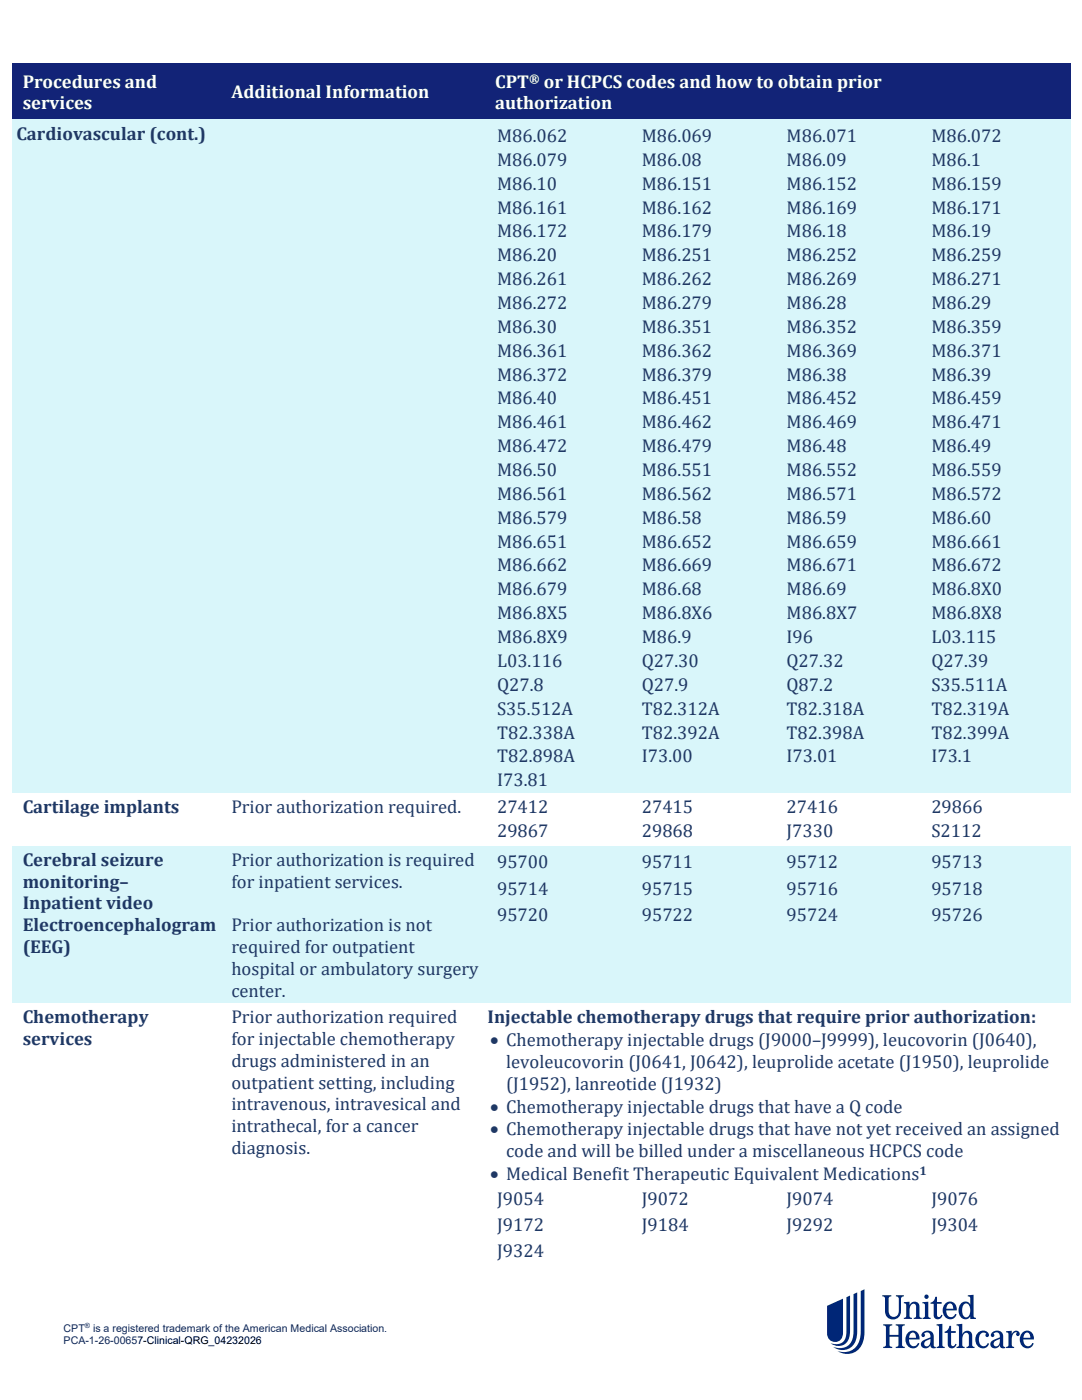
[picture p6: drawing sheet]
<svg xmlns="http://www.w3.org/2000/svg" width="216mm" height="279mm" viewBox="0 0 216 279" stroke-linecap="round" stroke-linejoin="round" font-family="sans-serif">
<g fill="#002677">
<path d="M176.1 258.5h1.8v.2a.45 .45 0 0 0-.6 .5v2.4a1.04 1.04 0 0 0 1 1.2 1.04 1.04 0 0 0 1-1.2v-2.4a.51 .51 0 0 0-.5-.5v-.2h1.6v.2a.51 .51 0 0 0-.6 .5v2.5a1.59 1.59 0 0 1-1.6 1.6 1.59 1.59 0 0 1-1.6-1.6v-2.5a.45 .45 0 0 0-.5-.5z"/>
<path d="M176.2 264.3h1.8v.2a.45 .45 0 0 0-.5 .4v1.5h1.8v-1.5a.44 .44 0 0 0-.6-.4v-.2h1.8v.2a.44 .44 0 0 0-.5 .4v3.5a.44 .44 0 0 0 .5 .4v.2h-1.8v-.2a.44 .44 0 0 0 .6-.4v-1.6h-1.8v1.6a.45 .45 0 0 0 .5 .4v.2h-1.8v-.2a.45 .45 0 0 0 .6-.4v-3.5a.45 .45 0 0 0-.6-.4z"/>
<path d="M180.3 259.9l1.2-.1v.7a1 1 0 0 1 1.1-.7 1 1 0 0 1 .9 .9v1.9a.39 .39 0 0 0 .4 .4v.2h-1.6v-.2a.39 .39 0 0 0 .5-.4v-1.8a.58 .58 0 0 0-.5-.6 .58 .58 0 0 0-.6 .5l-.2 .3a2.06 2.06 0 0 0 .2 1.9l.3 .1v.2h-1.7v-.2a.39 .39 0 0 0 .5-.4v-2.1l-.1-.3-.4-.1z"/>
<path d="M186.6 258.8h.4v1.1h.9v.3h-.9v2.2l.1 .4a.48 .48 0 0 0 .7-.4l.3 .1a.88 .88 0 0 1-.9 .8 .88 .88 0 0 1-.9-.8v-2.3h-.6v-.2a1.21 1.21 0 0 0 .9-1.2z"/>
<path d="M184 259.9l1.2-.1v2.8a.39 .39 0 0 0 .5 .4v.2h-1.6v-.2a.39 .39 0 0 0 .5-.4l-.1-2.3-.5-.2z"/>
<path d="M200.7 265.7l1.2-.1v.7a.77 .77 0 0 1 .8-.7 .77 .77 0 0 1 .7 .9 .36 .36 0 0 1-.5 0 .36 .36 0 0 1 0-.5 .75 .75 0 0 0-1 .8 2.08 2.08 0 0 0 .2 1.9l.3 .1v.2h-1.7v-.2l.3-.1 .2-.3v-2.1l-.1-.3-.4-.1z"/>
<path d="M189.4 264.6h.4v1h.9v.4h-.9v2.2l.1 .4a.48 .48 0 0 0 .7-.4l.3 .1a.88 .88 0 0 1-.9 .8 .88 .88 0 0 1-.9-.8v-2.3h-.6v-.2a1.22 1.22 0 0 0 .9-1.2z"/>
<path d="M195 266.1a1.22 1.22 0 0 1 1.4-.6 1.22 1.22 0 0 1 .9 1.2 .36 .36 0 0 1-.6 0 .36 .36 0 0 1 .1-.5l-.1-.1a.88 .88 0 0 0-1.3 .8 1.22 1.22 0 0 0 1.2 1.7l.5-.5h.3a1.39 1.39 0 0 1-1.5 1 1.39 1.39 0 0 1-1.2-1.3 2.02 2.02 0 0 1 .3-1.7z"/>
<path d="M186.9 264.3l1.1-.1v4.2l.2 .3 .3 .1v.2h-1.6v-.2l.3-.1 .2-.3v-3.5l-.2-.3-.3-.1z"/>
<path d="M190.9 264.3l1.1-.1v2.1a1 1 0 0 1 1.1-.7 1 1 0 0 1 .9 .9v1.9l.2 .3 .3 .1v.2h-1.7v-.2l.4-.1 .1-.3v-1.8a.58 .58 0 0 0-.5-.6 .58 .58 0 0 0-.6 .5l-.1 .3a2.06 2.06 0 0 0 .1 1.9l.3 .1v.2h-1.6v-.2l.3-.1 .1-.3v-3.5l-.1-.3-.3-.1z"/>
<path d="M165 260.6v5.5a1.61 1.61 0 0 0 1.7 1.7 1.61 1.61 0 0 0 1.5-1.9v-6.7zM168.9 258.9l.7-.3v7a2.5 2.5 0 0 1-2.3 3l-.8-.1-.8-.4a2.2 2.2 0 0 0 2.3-.2 2.2 2.2 0 0 0 .9-2.2zM170.3 258.3l.7-.4v7.8a3.1 3.1 0 0 1-2.9 3.7l-.8-.1-1.1-.5a2.85 2.85 0 0 0 3.1-.3 2.85 2.85 0 0 0 1-2.8zM171.7 257.7l.8-.4v8.6a4 4 0 0 1-2.7 4.2h-1.6l-1.1-.5a3.4 3.4 0 0 0 4.6-2.9z"/>
<path d="M189.1 260.4a.55 .55 0 0 1 .9 0l.2 .8h-1.4zM188.5 260.3a1.77 1.77 0 0 0-.3 2 1.77 1.77 0 0 0 1.8 .9 1.31 1.31 0 0 0 .9-.9l-.3-.1a.88 .88 0 0 1-1 .7 .88 .88 0 0 1-.7-.9l-.1-.5h2.1a1.39 1.39 0 0 0-.7-1.6 1.39 1.39 0 0 0-1.7 .4z"/>
<path d="M192.3 260.4a.76 .76 0 0 1 .9-.2 .76 .76 0 0 1 .4 .9 1.37 1.37 0 0 1-.8 1.8 1.39 1.39 0 0 1-.8-1.9zM193.1 258.5v.2l.5 .2v1.4a1.23 1.23 0 0 0-1.4-.5 1.23 1.23 0 0 0-.9 1.3 1.55 1.55 0 0 0 .3 1.6 1.55 1.55 0 0 0 1.6 .4l.4-.4v.5h1.1v-.2a.39 .39 0 0 1-.4-.4v-4.2z"/>
<path d="M204.5 266.2a.55 .55 0 0 1 .9 0l.2 .8h-1.4zM203.9 266.1a1.77 1.77 0 0 0-.3 2 1.77 1.77 0 0 0 1.8 .9 1.31 1.31 0 0 0 .9-.9l-.3-.1a.88 .88 0 0 1-1 .7 .88 .88 0 0 1-.8-.9v-.5h2.1a1.39 1.39 0 0 0-.7-1.6 1.39 1.39 0 0 0-1.7 .4z"/>
<path d="M198.5 267.7l1-.5a1.21 1.21 0 0 1-.7 1.5 .54 .54 0 0 1-.5-.4 .54 .54 0 0 1 .2-.6zM197.9 265.9a.54 .54 0 0 0 0 .9 .36 .36 0 0 0 .5-.1 .36 .36 0 0 0-.2-.5 .74 .74 0 0 1 1-.2 .74 .74 0 0 1 .3 .9 2.7 2.7 0 0 0-1.9 1.1 .96 .96 0 0 0 .7 1.1 .96 .96 0 0 0 1.2-.7v.1a.72 .72 0 0 0 1.1 .5v-.2h-.3l-.1-.3v-1.8a1.28 1.28 0 0 0-.9-1.1 1.28 1.28 0 0 0-1.4 .3z"/>
<path d="M184.6 267.7l1.1-.5a1.21 1.21 0 0 1-.8 1.5 .54 .54 0 0 1-.5-.4 .54 .54 0 0 1 .2-.6zM184.1 265.9a.54 .54 0 0 0-.1 .9 .36 .36 0 0 0 .5-.1 .36 .36 0 0 0-.1-.5 .74 .74 0 0 1 .9-.2 .74 .74 0 0 1 .4 .9 2.73 2.73 0 0 0-1.9 1.1 .96 .96 0 0 0 .7 1.1 .96 .96 0 0 0 1.2-.7v.1a.72 .72 0 0 0 1 .5v-.2h-.2l-.2-.3v-1.8a1.27 1.27 0 0 0-.8-1.1 1.27 1.27 0 0 0-1.4 .3z"/>
<path d="M181.6 266.2a.55 .55 0 0 1 1 0l.2 .8h-1.4zM181.1 266.1a1.77 1.77 0 0 0-.3 2 1.77 1.77 0 0 0 1.8 .9 1.32 1.32 0 0 0 .8-.9l-.2-.1a.88 .88 0 0 1-1 .7 .88 .88 0 0 1-.8-.9v-.5h2.1a1.39 1.39 0 0 0-.7-1.6 1.39 1.39 0 0 0-1.7 .4z"/>
<circle cx="184.9" cy="258.8" r=".44"/>
</g>
<g fill="#122377">
<path d="M2.5 12.7h41.6v11.2h-41.6z" fill-rule="evenodd"/>
<path d="M3.3 13.9h40.1v4.4h-40.1z" fill-rule="evenodd"/>
<path d="M3.3 18.3h40.1v4.3h-40.1z" fill-rule="evenodd"/>
<path d="M44.1 12.7h52.4v11.2h-52.4z" fill-rule="evenodd"/>
<path d="M44.9 16.1h50.9v4.4h-50.9z" fill-rule="evenodd"/>
<path d="M96.5 12.7h117.1v11.2h-117.1z" fill-rule="evenodd"/>
<path d="M97.3 13.9h115.5v4.4h-115.5z" fill-rule="evenodd"/>
<path d="M97.3 18.3h115.5v4.3h-115.5z" fill-rule="evenodd"/>
<path d="M2.5 12.7h41.6v.5h-41.6z" fill-rule="evenodd"/>
<path d="M44.1 12.7h52.4v.5h-52.4z" fill-rule="evenodd"/>
<path d="M96.5 12.7h117.1v.5h-117.1z" fill-rule="evenodd"/>
<path d="M2.5 23.4h41.6v.5h-41.6z" fill-rule="evenodd"/>
<path d="M44.1 23.4h52.4v.5h-52.4z" fill-rule="evenodd"/>
<path d="M96.5 23.4h117.1v.5h-117.1z" fill-rule="evenodd"/>
</g>
<g fill="#d9f6fa">
<path d="M2.5 23.9h41.6v134.3h-41.6z" fill-rule="evenodd"/>
<path d="M3.3 28.7h40.1v4.4h-40.1z" fill-rule="evenodd"/>
<path d="M3.3 33.1h40.1v4.3h-40.1z" fill-rule="evenodd"/>
<path d="M3.3 37.4h40.1v4.4h-40.1z" fill-rule="evenodd"/>
<path d="M44.1 23.9h52.4v134.3h-52.4z" fill-rule="evenodd"/>
<path d="M96.5 23.9h117.1v134.3h-117.1z" fill-rule="evenodd"/>
<path d="M97.3 24.4h28.9v4.7h-28.9z" fill-rule="evenodd"/>
<path d="M126.2 24.4h28.8v4.7h-28.8z" fill-rule="evenodd"/>
<path d="M155 24.4h28.9v4.7h-28.9z" fill-rule="evenodd"/>
<path d="M183.9 24.4h28.9v4.7h-28.9z" fill-rule="evenodd"/>
<path d="M97.3 29.1h28.9v4.8h-28.9z" fill-rule="evenodd"/>
<path d="M126.2 29.1h28.8v4.8h-28.8z" fill-rule="evenodd"/>
<path d="M155 29.1h28.9v4.8h-28.9z" fill-rule="evenodd"/>
<path d="M183.9 29.1h28.9v4.8h-28.9z" fill-rule="evenodd"/>
<path d="M97.3 33.9h28.9v4.8h-28.9z" fill-rule="evenodd"/>
<path d="M126.2 33.9h28.8v4.8h-28.8z" fill-rule="evenodd"/>
<path d="M155 33.9h28.9v4.8h-28.9z" fill-rule="evenodd"/>
<path d="M183.9 33.9h28.9v4.8h-28.9z" fill-rule="evenodd"/>
<path d="M97.3 38.7h28.9v4.7h-28.9z" fill-rule="evenodd"/>
<path d="M126.2 38.7h28.8v4.7h-28.8z" fill-rule="evenodd"/>
<path d="M155 38.7h28.9v4.7h-28.9z" fill-rule="evenodd"/>
<path d="M183.9 38.7h28.9v4.7h-28.9z" fill-rule="evenodd"/>
<path d="M97.3 43.4h28.9v4.8h-28.9z" fill-rule="evenodd"/>
<path d="M126.2 43.4h28.8v4.8h-28.8z" fill-rule="evenodd"/>
<path d="M155 43.4h28.9v4.8h-28.9z" fill-rule="evenodd"/>
<path d="M183.9 43.4h28.9v4.8h-28.9z" fill-rule="evenodd"/>
<path d="M97.3 48.2h28.9v4.8h-28.9z" fill-rule="evenodd"/>
<path d="M126.2 48.2h28.8v4.8h-28.8z" fill-rule="evenodd"/>
<path d="M155 48.2h28.9v4.8h-28.9z" fill-rule="evenodd"/>
<path d="M183.9 48.2h28.9v4.8h-28.9z" fill-rule="evenodd"/>
<path d="M97.3 53h28.9v4.7h-28.9z" fill-rule="evenodd"/>
<path d="M126.2 53h28.8v4.7h-28.8z" fill-rule="evenodd"/>
<path d="M155 53h28.9v4.7h-28.9z" fill-rule="evenodd"/>
<path d="M183.9 53h28.9v4.7h-28.9z" fill-rule="evenodd"/>
<path d="M97.3 57.7h28.9v4.8h-28.9z" fill-rule="evenodd"/>
<path d="M126.2 57.7h28.8v4.8h-28.8z" fill-rule="evenodd"/>
<path d="M155 57.7h28.9v4.8h-28.9z" fill-rule="evenodd"/>
<path d="M183.9 57.7h28.9v4.8h-28.9z" fill-rule="evenodd"/>
<path d="M97.3 62.5h28.9v4.7h-28.9z" fill-rule="evenodd"/>
<path d="M126.2 62.5h28.8v4.7h-28.8z" fill-rule="evenodd"/>
<path d="M155 62.5h28.9v4.7h-28.9z" fill-rule="evenodd"/>
<path d="M183.9 62.5h28.9v4.7h-28.9z" fill-rule="evenodd"/>
<path d="M97.3 67.2h28.9v4.8h-28.9z" fill-rule="evenodd"/>
<path d="M126.2 67.2h28.8v4.8h-28.8z" fill-rule="evenodd"/>
<path d="M155 67.2h28.9v4.8h-28.9z" fill-rule="evenodd"/>
<path d="M183.9 67.2h28.9v4.8h-28.9z" fill-rule="evenodd"/>
<path d="M97.3 72h28.9v4.8h-28.9z" fill-rule="evenodd"/>
<path d="M126.2 72h28.8v4.8h-28.8z" fill-rule="evenodd"/>
<path d="M155 72h28.9v4.8h-28.9z" fill-rule="evenodd"/>
<path d="M183.9 72h28.9v4.8h-28.9z" fill-rule="evenodd"/>
<path d="M97.3 76.8h28.9v4.7h-28.9z" fill-rule="evenodd"/>
<path d="M126.2 76.8h28.8v4.7h-28.8z" fill-rule="evenodd"/>
<path d="M155 76.8h28.9v4.7h-28.9z" fill-rule="evenodd"/>
<path d="M183.9 76.8h28.9v4.7h-28.9z" fill-rule="evenodd"/>
<path d="M97.3 81.5h28.9v4.8h-28.9z" fill-rule="evenodd"/>
<path d="M126.2 81.5h28.8v4.8h-28.8z" fill-rule="evenodd"/>
<path d="M155 81.5h28.9v4.8h-28.9z" fill-rule="evenodd"/>
<path d="M183.9 81.5h28.9v4.8h-28.9z" fill-rule="evenodd"/>
<path d="M97.3 86.3h28.9v4.8h-28.9z" fill-rule="evenodd"/>
<path d="M126.2 86.3h28.8v4.8h-28.8z" fill-rule="evenodd"/>
<path d="M155 86.3h28.9v4.8h-28.9z" fill-rule="evenodd"/>
<path d="M183.9 86.3h28.9v4.8h-28.9z" fill-rule="evenodd"/>
<path d="M97.3 91.1h28.9v4.7h-28.9z" fill-rule="evenodd"/>
<path d="M126.2 91.1h28.8v4.7h-28.8z" fill-rule="evenodd"/>
<path d="M155 91.1h28.9v4.7h-28.9z" fill-rule="evenodd"/>
<path d="M183.9 91.1h28.9v4.7h-28.9z" fill-rule="evenodd"/>
<path d="M97.3 95.8h28.9v4.8h-28.9z" fill-rule="evenodd"/>
<path d="M126.2 95.8h28.8v4.8h-28.8z" fill-rule="evenodd"/>
<path d="M155 95.8h28.9v4.8h-28.9z" fill-rule="evenodd"/>
<path d="M183.9 95.8h28.9v4.8h-28.9z" fill-rule="evenodd"/>
<path d="M97.3 100.6h28.9v4.7h-28.9z" fill-rule="evenodd"/>
<path d="M126.2 100.6h28.8v4.7h-28.8z" fill-rule="evenodd"/>
<path d="M155 100.6h28.9v4.7h-28.9z" fill-rule="evenodd"/>
<path d="M183.9 100.6h28.9v4.7h-28.9z" fill-rule="evenodd"/>
<path d="M97.3 105.3h28.9v4.8h-28.9z" fill-rule="evenodd"/>
<path d="M126.2 105.3h28.8v4.8h-28.8z" fill-rule="evenodd"/>
<path d="M155 105.3h28.9v4.8h-28.9z" fill-rule="evenodd"/>
<path d="M183.9 105.3h28.9v4.8h-28.9z" fill-rule="evenodd"/>
<path d="M97.3 110.1h28.9v4.8h-28.9z" fill-rule="evenodd"/>
<path d="M126.2 110.1h28.8v4.8h-28.8z" fill-rule="evenodd"/>
<path d="M155 110.1h28.9v4.8h-28.9z" fill-rule="evenodd"/>
<path d="M183.9 110.1h28.9v4.8h-28.9z" fill-rule="evenodd"/>
<path d="M97.3 114.9h28.9v4.7h-28.9z" fill-rule="evenodd"/>
<path d="M126.2 114.9h28.8v4.7h-28.8z" fill-rule="evenodd"/>
<path d="M155 114.9h28.9v4.7h-28.9z" fill-rule="evenodd"/>
<path d="M183.9 114.9h28.9v4.7h-28.9z" fill-rule="evenodd"/>
<path d="M97.3 119.6h28.9v4.8h-28.9z" fill-rule="evenodd"/>
<path d="M126.2 119.6h28.8v4.8h-28.8z" fill-rule="evenodd"/>
<path d="M155 119.6h28.9v4.8h-28.9z" fill-rule="evenodd"/>
<path d="M183.9 119.6h28.9v4.8h-28.9z" fill-rule="evenodd"/>
<path d="M97.3 124.4h28.9v4.8h-28.9z" fill-rule="evenodd"/>
<path d="M126.2 124.4h28.8v4.8h-28.8z" fill-rule="evenodd"/>
<path d="M155 124.4h28.9v4.8h-28.9z" fill-rule="evenodd"/>
<path d="M183.9 124.4h28.9v4.8h-28.9z" fill-rule="evenodd"/>
<path d="M97.3 129.2h28.9v4.7h-28.9z" fill-rule="evenodd"/>
<path d="M126.2 129.2h28.8v4.7h-28.8z" fill-rule="evenodd"/>
<path d="M155 129.2h28.9v4.7h-28.9z" fill-rule="evenodd"/>
<path d="M183.9 129.2h28.9v4.7h-28.9z" fill-rule="evenodd"/>
<path d="M97.3 133.9h28.9v4.8h-28.9z" fill-rule="evenodd"/>
<path d="M126.2 133.9h28.8v4.8h-28.8z" fill-rule="evenodd"/>
<path d="M155 133.9h28.9v4.8h-28.9z" fill-rule="evenodd"/>
<path d="M183.9 133.9h28.9v4.8h-28.9z" fill-rule="evenodd"/>
<path d="M97.3 138.7h28.9v4.7h-28.9z" fill-rule="evenodd"/>
<path d="M126.2 138.7h28.8v4.7h-28.8z" fill-rule="evenodd"/>
<path d="M155 138.7h28.9v4.7h-28.9z" fill-rule="evenodd"/>
<path d="M183.9 138.7h28.9v4.7h-28.9z" fill-rule="evenodd"/>
<path d="M97.3 143.4h28.9v4.8h-28.9z" fill-rule="evenodd"/>
<path d="M126.2 143.4h28.8v4.8h-28.8z" fill-rule="evenodd"/>
<path d="M155 143.4h28.9v4.8h-28.9z" fill-rule="evenodd"/>
<path d="M183.9 143.4h28.9v4.8h-28.9z" fill-rule="evenodd"/>
<path d="M97.3 148.2h28.9v4.8h-28.9z" fill-rule="evenodd"/>
<path d="M126.2 148.2h28.8v4.8h-28.8z" fill-rule="evenodd"/>
<path d="M155 148.2h28.9v4.8h-28.9z" fill-rule="evenodd"/>
<path d="M183.9 148.2h28.9v4.8h-28.9z" fill-rule="evenodd"/>
<path d="M97.3 153h28.9v4.7h-28.9z" fill-rule="evenodd"/>
<path d="M126.2 153h28.8v4.7h-28.8z" fill-rule="evenodd"/>
<path d="M155 153h28.9v4.7h-28.9z" fill-rule="evenodd"/>
<path d="M183.9 153h28.9v4.7h-28.9z" fill-rule="evenodd"/>
<path d="M2.5 23.9h41.6v.5h-41.6z" fill-rule="evenodd"/>
<path d="M44.1 23.9h52.4v.5h-52.4z" fill-rule="evenodd"/>
<path d="M96.5 23.9h117.1v.5h-117.1z" fill-rule="evenodd"/>
<path d="M2.5 157.8h41.6v.5h-41.6z" fill-rule="evenodd"/>
<path d="M44.1 157.8h52.4v.5h-52.4z" fill-rule="evenodd"/>
<path d="M96.5 157.8h117.1v.5h-117.1z" fill-rule="evenodd"/>
</g>
<g fill="#d9f6fa">
<path d="M3.3 24.4h40.1v4.3h-40.1z"/>
<path d="M99.2 24.8h25v4.3h-25z"/>
<path d="M128.1 24.8h25v4.3h-25z"/>
<path d="M157 24.8h25v4.3h-25z"/>
<path d="M185.8 24.8h25.1v4.3h-25.1z"/>
<path d="M99.2 29.6h25v4.3h-25z"/>
<path d="M128.1 29.6h25v4.3h-25z"/>
<path d="M157 29.6h25v4.3h-25z"/>
<path d="M185.8 29.6h25.1v4.3h-25.1z"/>
<path d="M99.2 34.3h25v4.4h-25z"/>
<path d="M128.1 34.3h25v4.4h-25z"/>
<path d="M157 34.3h25v4.4h-25z"/>
<path d="M185.8 34.3h25.1v4.4h-25.1z"/>
<path d="M99.2 39.1h25v4.3h-25z"/>
<path d="M128.1 39.1h25v4.3h-25z"/>
<path d="M157 39.1h25v4.3h-25z"/>
<path d="M185.8 39.1h25.1v4.3h-25.1z"/>
<path d="M99.2 43.9h25v4.3h-25z"/>
<path d="M128.1 43.9h25v4.3h-25z"/>
<path d="M157 43.9h25v4.3h-25z"/>
<path d="M185.8 43.9h25.1v4.3h-25.1z"/>
<path d="M99.2 48.6h25v4.4h-25z"/>
<path d="M128.1 48.6h25v4.4h-25z"/>
<path d="M157 48.6h25v4.4h-25z"/>
<path d="M185.8 48.6h25.1v4.4h-25.1z"/>
<path d="M99.2 53.4h25v4.3h-25z"/>
<path d="M128.1 53.4h25v4.3h-25z"/>
<path d="M157 53.4h25v4.3h-25z"/>
<path d="M185.8 53.4h25.1v4.3h-25.1z"/>
<path d="M99.2 58.1h25v4.4h-25z"/>
<path d="M128.1 58.1h25v4.4h-25z"/>
<path d="M157 58.1h25v4.4h-25z"/>
<path d="M185.8 58.1h25.1v4.4h-25.1z"/>
<path d="M99.2 62.9h25v4.3h-25z"/>
<path d="M128.1 62.9h25v4.3h-25z"/>
<path d="M157 62.9h25v4.3h-25z"/>
<path d="M185.8 62.9h25.1v4.3h-25.1z"/>
<path d="M99.2 67.7h25v4.3h-25z"/>
<path d="M128.1 67.7h25v4.3h-25z"/>
<path d="M157 67.7h25v4.3h-25z"/>
<path d="M185.8 67.7h25.1v4.3h-25.1z"/>
<path d="M99.2 72.4h25v4.4h-25z"/>
<path d="M128.1 72.4h25v4.4h-25z"/>
<path d="M157 72.4h25v4.4h-25z"/>
<path d="M185.8 72.4h25.1v4.4h-25.1z"/>
<path d="M99.2 77.2h25v4.3h-25z"/>
<path d="M128.1 77.2h25v4.3h-25z"/>
<path d="M157 77.2h25v4.3h-25z"/>
<path d="M185.8 77.2h25.1v4.3h-25.1z"/>
<path d="M99.2 82h25v4.3h-25z"/>
<path d="M128.1 82h25v4.3h-25z"/>
<path d="M157 82h25v4.3h-25z"/>
<path d="M185.8 82h25.1v4.3h-25.1z"/>
<path d="M99.2 86.7h25v4.4h-25z"/>
<path d="M128.1 86.7h25v4.4h-25z"/>
<path d="M157 86.7h25v4.4h-25z"/>
<path d="M185.8 86.7h25.1v4.4h-25.1z"/>
<path d="M99.2 91.5h25v4.3h-25z"/>
<path d="M128.1 91.5h25v4.3h-25z"/>
<path d="M157 91.5h25v4.3h-25z"/>
<path d="M185.8 91.5h25.1v4.3h-25.1z"/>
<path d="M99.2 96.2h25v4.4h-25z"/>
<path d="M128.1 96.2h25v4.4h-25z"/>
<path d="M157 96.2h25v4.4h-25z"/>
<path d="M185.8 96.2h25.1v4.4h-25.1z"/>
<path d="M99.2 101h25v4.3h-25z"/>
<path d="M128.1 101h25v4.3h-25z"/>
<path d="M157 101h25v4.3h-25z"/>
<path d="M185.8 101h25.1v4.3h-25.1z"/>
<path d="M99.2 105.8h25v4.3h-25z"/>
<path d="M128.1 105.8h25v4.3h-25z"/>
<path d="M157 105.8h25v4.3h-25z"/>
<path d="M185.8 105.8h25.1v4.3h-25.1z"/>
<path d="M99.2 110.5h25v4.4h-25z"/>
<path d="M128.1 110.5h25v4.4h-25z"/>
<path d="M157 110.5h25v4.4h-25z"/>
<path d="M185.8 110.5h25.1v4.4h-25.1z"/>
<path d="M99.2 115.3h25v4.3h-25z"/>
<path d="M128.1 115.3h25v4.3h-25z"/>
<path d="M157 115.3h25v4.3h-25z"/>
<path d="M185.8 115.3h25.1v4.3h-25.1z"/>
<path d="M99.2 120.1h25v4.3h-25z"/>
<path d="M128.1 120.1h25v4.3h-25z"/>
<path d="M157 120.1h25v4.3h-25z"/>
<path d="M185.8 120.1h25.1v4.3h-25.1z"/>
<path d="M99.2 124.8h25v4.4h-25z"/>
<path d="M128.1 124.8h25v4.4h-25z"/>
<path d="M157 124.8h25v4.4h-25z"/>
<path d="M185.8 124.8h25.1v4.4h-25.1z"/>
<path d="M99.2 129.6h25v4.3h-25z"/>
<path d="M128.1 129.6h25v4.3h-25z"/>
<path d="M157 129.6h25v4.3h-25z"/>
<path d="M185.8 129.6h25.1v4.3h-25.1z"/>
<path d="M99.2 134.3h25v4.4h-25z"/>
<path d="M128.1 134.3h25v4.4h-25z"/>
<path d="M157 134.3h25v4.4h-25z"/>
<path d="M185.8 134.3h25.1v4.4h-25.1z"/>
<path d="M99.2 139.1h25v4.3h-25z"/>
<path d="M128.1 139.1h25v4.3h-25z"/>
<path d="M157 139.1h25v4.3h-25z"/>
<path d="M185.8 139.1h25.1v4.3h-25.1z"/>
<path d="M99.2 143.9h25v4.3h-25z"/>
<path d="M128.1 143.9h25v4.3h-25z"/>
<path d="M157 143.9h25v4.3h-25z"/>
<path d="M185.8 143.9h25.1v4.3h-25.1z"/>
<path d="M99.2 148.6h25v4.4h-25z"/>
<path d="M128.1 148.6h25v4.4h-25z"/>
<path d="M157 148.6h25v4.4h-25z"/>
<path d="M185.8 148.6h25.1v4.4h-25.1z"/>
<path d="M99.2 153.4h25v4.3h-25z"/>
</g>
<g fill="#fff">
<path d="M2.5 158.3h41.6v10.5h-41.6z" fill-rule="evenodd"/>
<path d="M3.3 163.1h40.1v4.3h-40.1z" fill-rule="evenodd"/>
<path d="M44.1 158.3h52.4v10.5h-52.4z" fill-rule="evenodd"/>
<path d="M96.5 158.3h117.1v10.5h-117.1z" fill-rule="evenodd"/>
<path d="M97.3 158.8h28.9v4.7h-28.9z" fill-rule="evenodd"/>
<path d="M126.2 158.8h28.8v4.7h-28.8z" fill-rule="evenodd"/>
<path d="M155 158.8h28.9v4.7h-28.9z" fill-rule="evenodd"/>
<path d="M183.9 158.8h28.9v4.7h-28.9z" fill-rule="evenodd"/>
<path d="M97.3 163.5h28.9v4.8h-28.9z" fill-rule="evenodd"/>
<path d="M126.2 163.5h28.8v4.8h-28.8z" fill-rule="evenodd"/>
<path d="M155 163.5h28.9v4.8h-28.9z" fill-rule="evenodd"/>
<path d="M183.9 163.5h28.9v4.8h-28.9z" fill-rule="evenodd"/>
<path d="M2.5 158.3h41.6v.5h-41.6z" fill-rule="evenodd"/>
<path d="M44.1 158.3h52.4v.5h-52.4z" fill-rule="evenodd"/>
<path d="M96.5 158.3h117.1v.5h-117.1z" fill-rule="evenodd"/>
<path d="M2.5 168.3h41.6v.5h-41.6z" fill-rule="evenodd"/>
<path d="M44.1 168.3h52.4v.5h-52.4z" fill-rule="evenodd"/>
<path d="M96.5 168.3h117.1v.5h-117.1z" fill-rule="evenodd"/>
</g>
<g fill="#fff">
<path d="M3.3 158.8h40.1v4.3h-40.1z"/>
<path d="M44.9 158.8h50.9v4.3h-50.9z"/>
<path d="M99.2 158.8h25v4.3h-25z"/>
<path d="M128.1 158.8h25v4.3h-25z"/>
<path d="M157 158.8h25v4.3h-25z"/>
<path d="M185.8 158.8h25.1v4.3h-25.1z"/>
<path d="M99.2 163.5h25v4.4h-25z"/>
<path d="M128.1 163.5h25v4.4h-25z"/>
<path d="M157 163.5h25v4.4h-25z"/>
<path d="M185.8 163.5h25.1v4.4h-25.1z"/>
</g>
<g fill="#d9f6fa">
<path d="M2.5 168.8h41.6v31.4h-41.6z" fill-rule="evenodd"/>
<path d="M3.3 173.7h40.1v4.3h-40.1z" fill-rule="evenodd"/>
<path d="M3.3 178h40.1v4.4h-40.1z" fill-rule="evenodd"/>
<path d="M3.3 182.4h40.1v4.3h-40.1z" fill-rule="evenodd"/>
<path d="M3.3 186.7h40.1v4.3h-40.1z" fill-rule="evenodd"/>
<path d="M44.1 168.8h52.4v31.4h-52.4z" fill-rule="evenodd"/>
<path d="M44.9 173.7h50.9v4.3h-50.9z" fill-rule="evenodd"/>
<path d="M44.9 178h50.9v4.4h-50.9z" fill-rule="evenodd"/>
<path d="M44.9 182.4h50.9v4.3h-50.9z" fill-rule="evenodd"/>
<path d="M44.9 186.7h50.9v4.3h-50.9z" fill-rule="evenodd"/>
<path d="M44.9 191h50.9v4.4h-50.9z" fill-rule="evenodd"/>
<path d="M96.5 168.8h117.1v31.4h-117.1z" fill-rule="evenodd"/>
<path d="M97.3 169.3h28.9v5.3h-28.9z" fill-rule="evenodd"/>
<path d="M99.2 169.8h25v4.3h-25z" fill-rule="evenodd"/>
<path d="M126.2 169.3h28.8v5.3h-28.8z" fill-rule="evenodd"/>
<path d="M128.1 169.8h25v4.3h-25z" fill-rule="evenodd"/>
<path d="M155 169.3h28.9v5.3h-28.9z" fill-rule="evenodd"/>
<path d="M157 169.8h25v4.3h-25z" fill-rule="evenodd"/>
<path d="M183.9 169.3h28.9v5.3h-28.9z" fill-rule="evenodd"/>
<path d="M185.8 169.8h25.1v4.3h-25.1z" fill-rule="evenodd"/>
<path d="M97.3 174.6h28.9v5.3h-28.9z" fill-rule="evenodd"/>
<path d="M99.2 175.1h25v4.3h-25z" fill-rule="evenodd"/>
<path d="M126.2 174.6h28.8v5.3h-28.8z" fill-rule="evenodd"/>
<path d="M128.1 175.1h25v4.3h-25z" fill-rule="evenodd"/>
<path d="M155 174.6h28.9v5.3h-28.9z" fill-rule="evenodd"/>
<path d="M157 175.1h25v4.3h-25z" fill-rule="evenodd"/>
<path d="M183.9 174.6h28.9v5.3h-28.9z" fill-rule="evenodd"/>
<path d="M185.8 175.1h25.1v4.3h-25.1z" fill-rule="evenodd"/>
<path d="M97.3 179.9h28.9v5.3h-28.9z" fill-rule="evenodd"/>
<path d="M99.2 180.4h25v4.3h-25z" fill-rule="evenodd"/>
<path d="M126.2 179.9h28.8v5.3h-28.8z" fill-rule="evenodd"/>
<path d="M128.1 180.4h25v4.3h-25z" fill-rule="evenodd"/>
<path d="M155 179.9h28.9v5.3h-28.9z" fill-rule="evenodd"/>
<path d="M157 180.4h25v4.3h-25z" fill-rule="evenodd"/>
<path d="M183.9 179.9h28.9v5.3h-28.9z" fill-rule="evenodd"/>
<path d="M185.8 180.4h25.1v4.3h-25.1z" fill-rule="evenodd"/>
<path d="M2.5 168.8h41.6v.5h-41.6z" fill-rule="evenodd"/>
<path d="M44.1 168.8h52.4v.5h-52.4z" fill-rule="evenodd"/>
<path d="M96.5 168.8h117.1v.5h-117.1z" fill-rule="evenodd"/>
<path d="M2.5 199.7h41.6v.5h-41.6z" fill-rule="evenodd"/>
<path d="M44.1 199.7h52.4v.5h-52.4z" fill-rule="evenodd"/>
<path d="M96.5 199.7h117.1v.5h-117.1z" fill-rule="evenodd"/>
</g>
<g fill="#d9f6fa">
<path d="M3.3 169.3h40.1v4.4h-40.1z"/>
<path d="M44.9 169.3h50.9v4.4h-50.9z"/>
<path d="M44.9 195.4h50.9v4.3h-50.9z"/>
</g>
<g fill="#fff">
<path d="M2.5 200.2h41.6v56.3h-41.6z" fill-rule="evenodd"/>
<path d="M3.3 205.1h40.1v4.3h-40.1z" fill-rule="evenodd"/>
<path d="M3.3 209.4h40.1v4.4h-40.1z" fill-rule="evenodd"/>
<path d="M3.3 213.8h40.1v4.3h-40.1z" fill-rule="evenodd"/>
<path d="M3.3 218.1h40.1v4.3h-40.1z" fill-rule="evenodd"/>
<path d="M3.3 222.4h40.1v4.4h-40.1z" fill-rule="evenodd"/>
<path d="M3.3 226.8h40.1v4.3h-40.1z" fill-rule="evenodd"/>
<path d="M3.3 231.1h40.1v4.4h-40.1z" fill-rule="evenodd"/>
<path d="M3.3 235.5h40.1v4.3h-40.1z" fill-rule="evenodd"/>
<path d="M3.3 239.8h40.1v4.4h-40.1z" fill-rule="evenodd"/>
<path d="M3.3 244.2h40.1v4.3h-40.1z" fill-rule="evenodd"/>
<path d="M44.1 200.2h52.4v56.3h-52.4z" fill-rule="evenodd"/>
<path d="M44.9 205.1h50.9v4.3h-50.9z" fill-rule="evenodd"/>
<path d="M44.9 209.4h50.9v4.4h-50.9z" fill-rule="evenodd"/>
<path d="M44.9 213.8h50.9v4.3h-50.9z" fill-rule="evenodd"/>
<path d="M44.9 218.1h50.9v4.3h-50.9z" fill-rule="evenodd"/>
<path d="M44.9 222.4h50.9v4.4h-50.9z" fill-rule="evenodd"/>
<path d="M44.9 226.8h50.9v4.3h-50.9z" fill-rule="evenodd"/>
<path d="M44.9 231.1h50.9v4.4h-50.9z" fill-rule="evenodd"/>
<path d="M96.5 200.2h117.1v56.3h-117.1z" fill-rule="evenodd"/>
<path d="M97.3 205.1h115.5v4.5h-115.5z" fill-rule="evenodd"/>
<path d="M97.3 209.6h115.5v4.4h-115.5z" fill-rule="evenodd"/>
<path d="M97.3 214h115.5v4.3h-115.5z" fill-rule="evenodd"/>
<path d="M97.3 218.3h115.5v4.6h-115.5z" fill-rule="evenodd"/>
<path d="M97.3 222.9h115.5v4.5h-115.5z" fill-rule="evenodd"/>
<path d="M97.3 227.4h115.5v4.4h-115.5z" fill-rule="evenodd"/>
<path d="M97.3 231.8h115.5v4.5h-115.5z" fill-rule="evenodd"/>
<path d="M97.3 236.3h28.9v5.1h-28.9z" fill-rule="evenodd"/>
<path d="M126.2 236.3h28.8v5.1h-28.8z" fill-rule="evenodd"/>
<path d="M155 236.3h28.9v5.1h-28.9z" fill-rule="evenodd"/>
<path d="M183.9 236.3h28.9v5.1h-28.9z" fill-rule="evenodd"/>
<path d="M97.3 241.4h28.9v5.1h-28.9z" fill-rule="evenodd"/>
<path d="M126.2 241.4h28.8v5.1h-28.8z" fill-rule="evenodd"/>
<path d="M155 241.4h28.9v5.1h-28.9z" fill-rule="evenodd"/>
<path d="M183.9 241.4h28.9v5.1h-28.9z" fill-rule="evenodd"/>
<path d="M97.3 246.5h28.9v5.2h-28.9z" fill-rule="evenodd"/>
<path d="M126.2 246.5h28.8v5.2h-28.8z" fill-rule="evenodd"/>
<path d="M155 246.5h28.9v5.2h-28.9z" fill-rule="evenodd"/>
<path d="M183.9 246.5h28.9v5.2h-28.9z" fill-rule="evenodd"/>
<path d="M2.5 200.2h41.6v.5h-41.6z" fill-rule="evenodd"/>
<path d="M44.1 200.2h52.4v.5h-52.4z" fill-rule="evenodd"/>
<path d="M96.5 200.2h117.1v.5h-117.1z" fill-rule="evenodd"/>
<path d="M2.5 256h41.6v.5h-41.6z" fill-rule="evenodd"/>
<path d="M44.1 256h52.4v.5h-52.4z" fill-rule="evenodd"/>
<path d="M96.5 256h117.1v.5h-117.1z" fill-rule="evenodd"/>
</g>
<g fill="#fff">
<path d="M3.3 200.7h40.1v4.4h-40.1z"/>
<path d="M44.9 200.7h50.9v4.4h-50.9z"/>
<path d="M97.3 200.7h115.5v4.4h-115.5z"/>
<path d="M99.2 237.1h25v4.3h-25z"/>
<path d="M128.1 237.1h25v4.3h-25z"/>
<path d="M157 237.1h25v4.3h-25z"/>
<path d="M185.8 237.1h25.1v4.3h-25.1z"/>
<path d="M99.2 242.2h25v4.3h-25z"/>
<path d="M128.1 242.2h25v4.3h-25z"/>
<path d="M157 242.2h25v4.3h-25z"/>
<path d="M185.8 242.2h25.1v4.3h-25.1z"/>
<path d="M99.2 247.3h25v4.4h-25z"/>
<path d="M97.3 251.7h115.5v4.3h-115.5z"/>
</g>
<g font-size="3.7" fill="#fff">
<text x="4.5" y="17.5">Procedures and</text>
<text x="98.8" y="17.5">CPT</text>
<text x="108.5" y="17.5">or HCPCS codes and how to obtain prior</text>
<text x="4.5" y="21.8">services</text>
<text x="46.2" y="19.6">Additional Information</text>
<text x="98.8" y="21.8">authorization</text>
</g>
<g font-size="3.7" fill="#1f3864">
<text x="3.3" y="27.9">Cardiovascular (cont.)</text>
<text x="99.2" y="28.3">M86.062</text>
<text x="128.1" y="28.3">M86.069</text>
<text x="157" y="28.3">M86.071</text>
<text x="185.8" y="28.3">M86.072</text>
<text x="99.2" y="33.1">M86.079</text>
<text x="128.1" y="33.1">M86.08</text>
<text x="157" y="33.1">M86.09</text>
<text x="185.8" y="33.1">M86.1</text>
<text x="99.2" y="37.8">M86.10</text>
<text x="128.1" y="37.8">M86.151</text>
<text x="157" y="37.8">M86.152</text>
<text x="185.8" y="37.8">M86.159</text>
<text x="99.2" y="42.6">M86.161</text>
<text x="99.2" y="47.4">M86.172</text>
<text x="128.1" y="42.6">M86.162</text>
<text x="128.1" y="47.4">M86.179</text>
<text x="157" y="42.6">M86.169</text>
<text x="157" y="47.4">M86.18</text>
<text x="185.8" y="42.6">M86.171</text>
<text x="185.8" y="47.4">M86.19</text>
<text x="99.2" y="52.1">M86.20</text>
<text x="128.1" y="52.1">M86.251</text>
<text x="157" y="52.1">M86.252</text>
<text x="185.8" y="52.1">M86.259</text>
<text x="99.2" y="56.9">M86.261</text>
<text x="128.1" y="56.9">M86.262</text>
<text x="157" y="56.9">M86.269</text>
<text x="185.8" y="56.9">M86.271</text>
<text x="99.2" y="61.7">M86.272</text>
<text x="128.1" y="61.7">M86.279</text>
<text x="157" y="61.7">M86.28</text>
<text x="185.8" y="61.7">M86.29</text>
<text x="99.2" y="66.4">M86.30</text>
<text x="99.2" y="71.2">M86.361</text>
<text x="128.1" y="66.4">M86.351</text>
<text x="128.1" y="71.2">M86.362</text>
<text x="157" y="66.4">M86.352</text>
<text x="157" y="71.2">M86.369</text>
<text x="185.8" y="66.4">M86.359</text>
<text x="185.8" y="71.2">M86.371</text>
<text x="99.2" y="75.9">M86.372</text>
<text x="128.1" y="75.9">M86.379</text>
<text x="157" y="75.9">M86.38</text>
<text x="185.8" y="75.9">M86.39</text>
<text x="99.2" y="80.7">M86.40</text>
<text x="128.1" y="80.7">M86.451</text>
<text x="157" y="80.7">M86.452</text>
<text x="185.8" y="80.7">M86.459</text>
<text x="99.2" y="85.5">M86.461</text>
<text x="128.1" y="85.5">M86.462</text>
<text x="157" y="85.5">M86.469</text>
<text x="185.8" y="85.5">M86.471</text>
<text x="99.2" y="90.2">M86.472</text>
<text x="99.2" y="95">M86.50</text>
<text x="128.1" y="90.2">M86.479</text>
<text x="128.1" y="95">M86.551</text>
<text x="157" y="90.2">M86.48</text>
<text x="157" y="95">M86.552</text>
<text x="185.8" y="90.2">M86.49</text>
<text x="185.8" y="95">M86.559</text>
<text x="99.2" y="99.8">M86.561</text>
<text x="128.1" y="99.8">M86.562</text>
<text x="157" y="99.8">M86.571</text>
<text x="185.8" y="99.8">M86.572</text>
<text x="99.2" y="104.5">M86.579</text>
<text x="128.1" y="104.5">M86.58</text>
<text x="157" y="104.5">M86.59</text>
<text x="185.8" y="104.5">M86.60</text>
<text x="99.2" y="109.3">M86.651</text>
<text x="128.1" y="109.3">M86.652</text>
<text x="157" y="109.3">M86.659</text>
<text x="185.8" y="109.3">M86.661</text>
<text x="99.2" y="114">M86.662</text>
<text x="99.2" y="118.8">M86.679</text>
<text x="128.1" y="114">M86.669</text>
<text x="128.1" y="118.8">M86.68</text>
<text x="157" y="114">M86.671</text>
<text x="157" y="118.8">M86.69</text>
<text x="185.8" y="114">M86.672</text>
<text x="185.8" y="118.8">M86.8X0</text>
<text x="99.2" y="123.6">M86.8X5</text>
<text x="128.1" y="123.6">M86.8X6</text>
<text x="157" y="123.6">M86.8X7</text>
<text x="185.8" y="123.6">M86.8X8</text>
<text x="99.2" y="128.3">M86.8X9</text>
<text x="128.1" y="128.3">M86.9</text>
<text x="157" y="128.3">I96</text>
<text x="185.8" y="128.3">L03.115</text>
<text x="99.2" y="133.1">L03.116</text>
<text x="99.2" y="137.9">Q27.8</text>
<text x="128.1" y="133.1">Q27.30</text>
<text x="128.1" y="137.9">Q27.9</text>
<text x="157" y="133.1">Q27.32</text>
<text x="157" y="137.9">Q87.2</text>
<text x="185.8" y="133.1">Q27.39</text>
<text x="185.8" y="137.9">S35.511A</text>
<text x="99.2" y="142.6">S35.512A</text>
<text x="128.1" y="142.6">T82.312A</text>
<text x="157" y="142.6">T82.318A</text>
<text x="185.8" y="142.6">T82.319A</text>
<text x="99.2" y="147.4">T82.338A</text>
<text x="128.1" y="147.4">T82.392A</text>
<text x="157" y="147.4">T82.398A</text>
<text x="185.8" y="147.4">T82.399A</text>
<text x="99.2" y="152.1">T82.898A</text>
<text x="128.1" y="152.1">I73.00</text>
<text x="157" y="152.1">I73.01</text>
<text x="185.8" y="152.1">I73.1</text>
<text x="99.2" y="156.9">I73.81</text>
<text x="4.5" y="162.3">Cartilage implants</text>
<text x="46.2" y="162.3">Prior authorization required.</text>
<text x="99.2" y="162.3">27412</text>
<text x="99.2" y="167">29867</text>
<text x="128.1" y="162.3">27415</text>
<text x="128.1" y="167">29868</text>
<text x="157" y="162.3">27416</text>
<text x="157" y="167">J7330</text>
<text x="185.8" y="162.3">29866</text>
<text x="185.8" y="167">S2112</text>
<text x="4.5" y="172.8">Cerebral seizure</text>
<text x="46.2" y="172.8">Prior authorization is required</text>
<text x="99.2" y="173.3">95700</text>
<text x="128.1" y="173.3">95711</text>
<text x="157" y="173.3">95712</text>
<text x="185.8" y="173.3">95713</text>
<text x="4.5" y="177.2">monitoring–</text>
<text x="46.2" y="177.2">for inpatient services.</text>
<text x="99.2" y="178.6">95714</text>
<text x="128.1" y="178.6">95715</text>
<text x="157" y="178.6">95716</text>
<text x="185.8" y="178.6">95718</text>
<text x="4.5" y="181.5">Inpatient video</text>
<text x="4.5" y="185.9">Electroencephalogram</text>
<text x="46.2" y="185.9">Prior authorization is not</text>
<text x="99.2" y="183.9">95720</text>
<text x="128.1" y="183.9">95722</text>
<text x="157" y="183.9">95724</text>
<text x="185.8" y="183.9">95726</text>
<text x="4.5" y="190.2">(EEG)</text>
<text x="46.2" y="190.2">required for outpatient</text>
<text x="46.2" y="194.5">hospital or ambulatory surgery</text>
<text x="46.2" y="198.9">center.</text>
<text x="4.5" y="204.3">Chemotherapy</text>
<text x="4.5" y="208.6">services</text>
<text x="46.2" y="204.3">Prior authorization required</text>
<text x="46.2" y="208.6">for injectable chemotherapy</text>
<text x="97.3" y="204.3">Injectable chemotherapy drugs that require prior authorization:</text>
<text x="97.8" y="208.8">• Chemotherapy injectable drugs (J9000–J9999), leucovorin (J0640),</text>
<text x="46.2" y="212.9">drugs administered in an</text>
<text x="101" y="213.1">levoleucovorin (J0641, J0642), leuprolide acetate (J1950), leuprolide</text>
<text x="46.2" y="217.3">outpatient setting, including</text>
<text x="46.2" y="221.6">intravenous, intravesical and</text>
<text x="101" y="217.5">(J1952), lanreotide (J1932)</text>
<text x="46.2" y="226">intrathecal, for a cancer</text>
<text x="97.8" y="222">• Chemotherapy injectable drugs that have a Q code</text>
<text x="97.8" y="226.6">• Chemotherapy injectable drugs that have not yet received an assigned</text>
<text x="46.2" y="230.3">diagnosis.</text>
<text x="101" y="230.9">code and will be billed under a miscellaneous HCPCS code</text>
<text x="97.8" y="235.5">• Medical Benefit Therapeutic Equivalent Medications</text>
<text x="99.2" y="240.6">J9054</text>
<text x="99.2" y="245.7">J9172</text>
<text x="128.1" y="240.6">J9072</text>
<text x="128.1" y="245.7">J9184</text>
<text x="157" y="240.6">J9074</text>
<text x="157" y="245.7">J9292</text>
<text x="185.8" y="240.6">J9076</text>
<text x="185.8" y="245.7">J9304</text>
<text x="99.2" y="250.8">J9324</text>
</g>
<text font-size="2.5" fill="#fff" x="105.6" y="16.6">®</text>
<text font-size="2.5" fill="#1f3864" x="183.5" y="234.6">1</text>
<g font-size="2.1" fill="#222a35">
<text x="12.7" y="265.8">CPT</text>
<text x="12.7" y="268.2">PCA-1-26-00657-Clinical-QRG_04232026</text>
<text x="18.6" y="265.8">is a registered trademark of the American Medical Association.</text>
</g>
<text font-size="1.4" fill="#222a35" x="16.9" y="265.1">®</text>
</svg>
